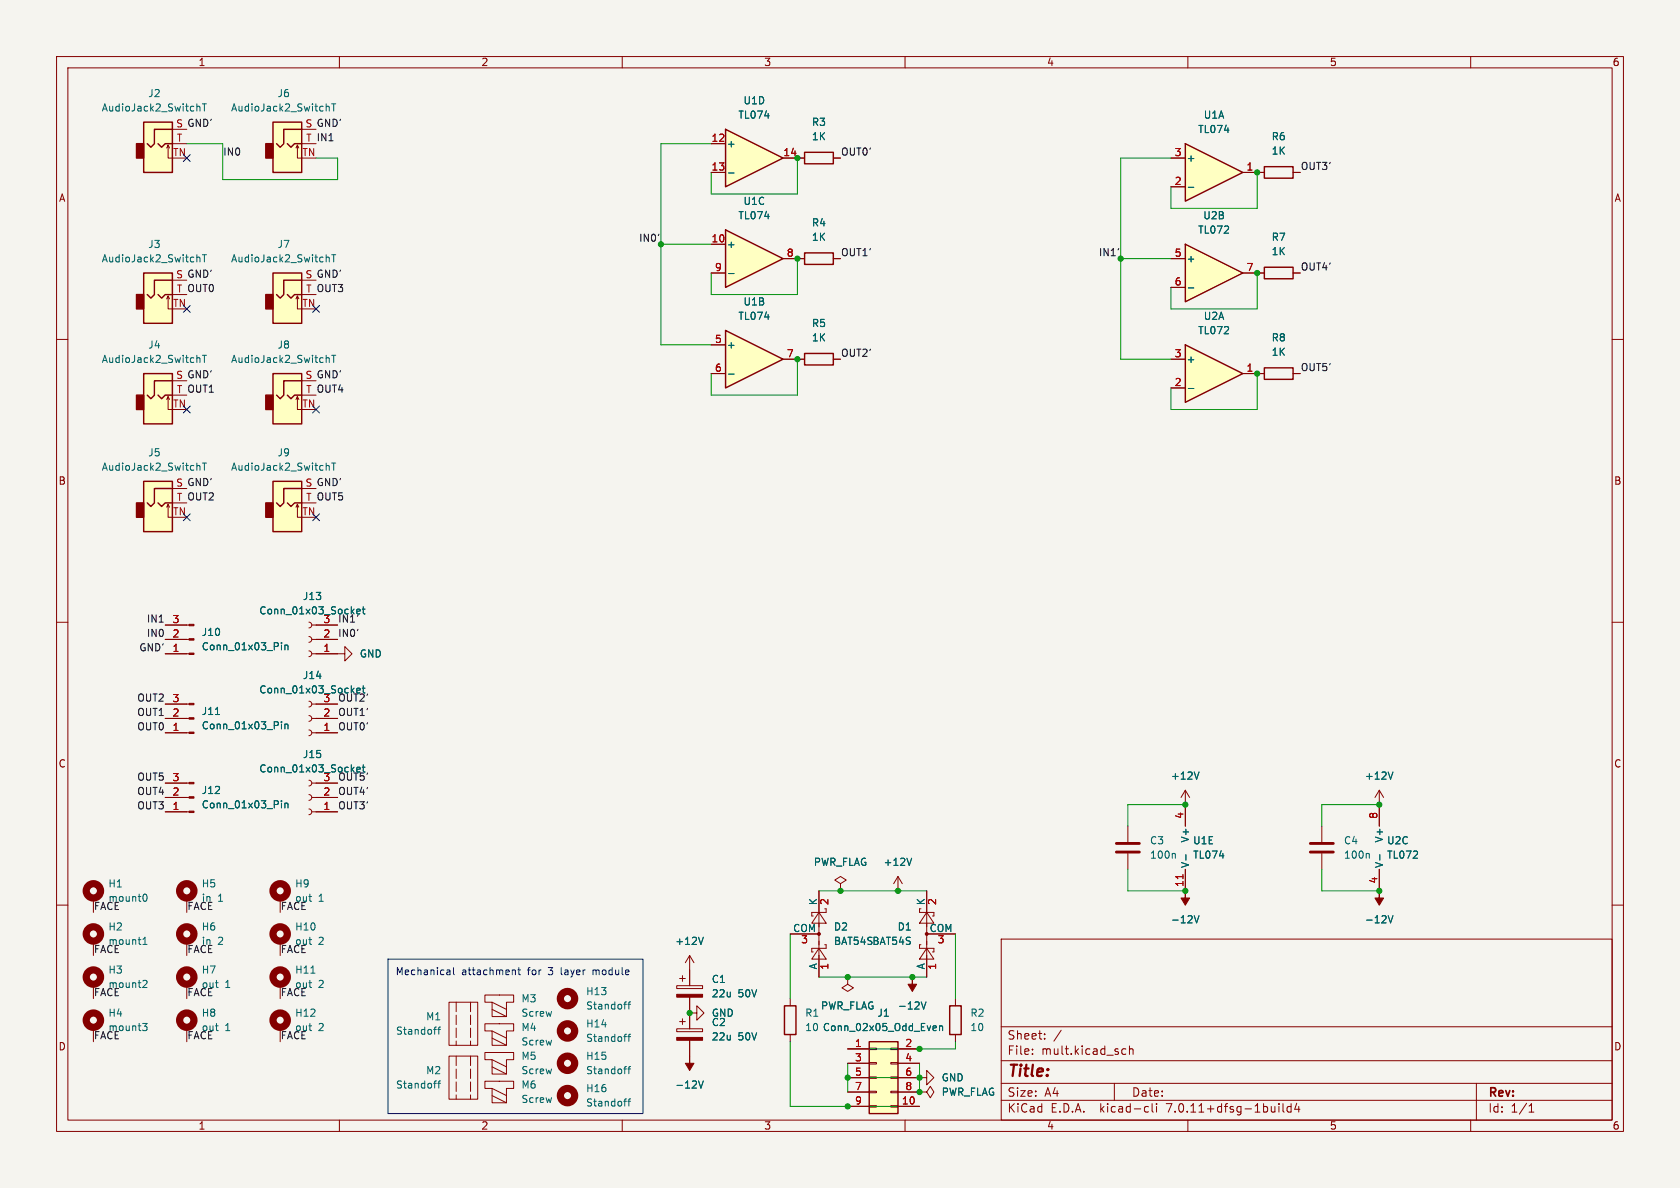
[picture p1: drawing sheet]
<svg xmlns="http://www.w3.org/2000/svg" width="297mm" height="210mm" viewBox="0 0 297 210" stroke-linecap="round" stroke-linejoin="round" font-family="sans-serif">
<path d="M0 0h297v210h-297z" fill="#f5f4ef" stroke="#f5f4ef" stroke-width=".18"/>
<g fill="none" stroke="#840000" stroke-width=".18">
<path d="M10 10h277v190h-277zM12 12h273v186h-273zM60 10v2M110 10v2M160 10v2M210 10v2M260 10v2M10 60h2M285 60h2M141 63.5h1.2M147.3 63.5h1.3M10 110h2"/>
<path d="M29.2 110.5h4.2M29.2 113h4.2M29.2 115.6h4.2M54.6 110l.4 .1 .1 .4-.1 .4-.4 .1M54.6 112.5l.4 .2 .1 .3-.1 .4-.4 .1M54.6 115.1l.4 .1 .1 .4-.1 .3-.4 .2M55.1 115.6h5.9v-1.3l1.2 1.3-1.2 1.2v-1.2M55.1 110.5h4.6M55.1 113h4.6M285 110h2M29.2 124.5h4.2M29.2 127h4.2"/>
<path d="M29.2 129.5h4.2M54.6 124l.4 .1 .1 .4-.1 .3-.4 .2M54.6 126.5l.4 .1 .1 .4-.1 .4-.4 .1M54.6 129l.4 .2 .1 .4-.1 .3-.4 .1M54.6 137.9l.4 .2 .1 .3-.1 .4-.4 .1M55.1 124.5h4.6M55.1 127h4.6M55.1 129.5h4.6M55.1 138.4h4.6M10 160h2M16.5 158.8v2.5M54.6 140.5l.4 .1 .1 .4-.1 .3-.4 .2"/>
<path d="M54.6 143l.4 .2 .1 .3-.1 .4-.4 .1M55.1 141h4.6M55.1 143.5h4.6M144.8 157.5v15.2M148.6 156.2l1-.6-1-.7-1 .7 1 .6v1.3M148.6 157.5h.1M158.7 154.9l-.7 1.3M158.7 154.9v2.6M158.7 154.9l.8 1.3M163.8 157.5v15.2M285 160h2M16.5 166.4v2.5"/>
<path d="M16.5 174v2.5M121.9 168.9l-.7 1.3M121.9 168.9v2.6M121.9 168.9l.8 1.3M123.2 179.1v1.2l1.3-1.2-1.3-1.3v1.3h-1.3v2.8M139.7 176.5v1.3M139.7 165.1h5.1M144.8 167.6l1.2 1.9h-2.5zM144.8 161.3l1.2 1.9h-2.5zM145.8 167h.2v.6h-2.5v.7h.3M146 160.7v.6h-2.5v.6h.3M149.9 172.7v1.3l1 .6-1 .7-1.1-.7 1.1-.6"/>
<path d="M149.9 172.7h.1M162.8 167h-.2v.6h2.5v.7h-.3M162.8 160.7h-.2v.6h2.5v.6h-.3M163.8 167.6l1.3 1.9h-2.5zM163.8 161.3l1.3 1.9h-2.5zM163.8 165.1h5.1M177 166h108v32h-108zM16.5 181.6v2.6M60 198v2M110 198v2M119.6 181.9h4.6v.5h-4.6zM120.1 180.6h1.1"/>
<path d="M120.6 180.1v1M121.9 183.9v2.8M139.7 182.9v1.3M149.9 185.4h3.8M149.9 195.6h3.8M149.9 188h3.8M149.9 190.5h3.8M149.9 193h3.8M153.7 195.5h1.2v.2h-1.2zM153.7 192.9h1.2v.3h-1.2zM153.7 190.4h1.2v.2h-1.2zM153.7 187.8h1.2v.3h-1.2z"/>
<path d="M153.7 185.3h1.2v.2h-1.2zM157.5 195.5h1.2v.2h-1.2zM157.5 192.9h1.2v.3h-1.2zM157.5 190.4h1.2v.2h-1.2zM157.5 187.8h1.2v.3h-1.2zM157.5 185.3h1.2v.2h-1.2zM158.7 185.4h3.9M158.7 195.6h3.9M158.7 188h3.9M158.7 190.5h3.9M158.7 193h3.9M160 198v2"/>
<path d="M177 194.5h108M177 191.5h108M177 187.5h108M177 181.5h108M182.5 186.3v.1M182.5 185.5v.1M184.7 183.6v.1M184.7 182.8v.1M187.6 182.1l-1.3 2M197 191.5v3M198.5 186.3h.5M198.5 185.5h.5"/>
<path d="M199.7 185.5l.2-.1 .3 .1 .1 .9M199.7 184.9v1.5M202.6 195.6l.4 .1M203 196.5l-.4 .1M203.7 195.1v1.3l.2 .2M204.5 195.1v.1M204.5 195.6v1M210 198v2M226.1 195.1v.1M226.1 195.6v1M226.8 195.1v1.3l.2 .2M228.2 195.7l-.4-.1-.3 .3v.4l.2 .2h.5"/>
<path d="M228.2 195.1v1.5M229.2 195l-.3 1.1h.9M229.6 195.6v1M260 198v2M261 191.5v6.5M270.3 196.6h.9M270.3 195.5l.4-.4v1.5"/>
</g>
<path d="M142.2 62.5h5.1v2h-5.1zM138.7 177.8h2v5.1h-2zM153.7 184.2h5v12.7h-5z" fill="none" stroke="#840000" stroke-width=".25"/>
<g fill="none" stroke="#006464" stroke-width=".18">
<path d="M49.8 113.6v.1M49.8 114v.9M50.4 114v.9M50.4 114.2l.1-.2 .4 .1v.8M63.1 108.1l.6-.1-.1-.3h-.5v.6M63.6 108.5h-.3M64 107.7h.5M64.2 107.3v1l.3 .2M38.1 126.3h.7M49.8 127.6v.1M49.8 128v.8M50.4 128v.8"/>
<path d="M50.4 128.1l.1-.1 .4 .1v.7M63.1 122.1l.6-.1-.1-.3h-.5v.6M63.1 136l.6-.1-.1-.2h-.5v.6M64 121.7h.5M64 135.6h.5M64.2 121.2v1.1M64.2 135.2v1.1M25.5 158.1h.1a.68 .68 0 0 1 .4 .6 .68 .68 0 0 1-.4 .6h-.1M161.2 151.7l-.5 1.3M25.3 166.9h.7M25.3 166l.3-.3v1.2M25.5 173.3l.4 .1 .1 .3-.8 .9h.8"/>
<path d="M124.3 165.7l-.4 1.2M162.9 177.1l.4 1.3 .4-1.3M25.2 180.9h.8l-.4 .5 .3 .1 .1 .4-.2 .3h-.4M123.5 191.1l.4 1.2 .4-1.2M165.1 181.3l.4 .1 .1 .2-.7 .2M165.5 182.1l-.4 .1M166.1 181.5l.2-.2 .3 .1v.8M166.1 181.3v.9"/>
</g>
<g fill="none" stroke="#840000" stroke-width="1.3">
<circle cx="16.5" cy="157.5" r="1.27"/>
<circle cx="16.5" cy="172.7" r="1.27"/>
<circle cx="16.5" cy="165.1" r="1.27"/>
<circle cx="16.5" cy="180.3" r="1.27"/>
</g>
<g fill="#840000" stroke="#840000" stroke-width=".18">
<path d="M33.4 110.4h.9v.2h-.9z"/>
<path d="M33.4 112.9h.9v.3h-.9z"/>
<path d="M33.4 115.4h.9v.3h-.9z"/>
<path d="M121.9 186.7v1.3h.8l-.8 1.2-.7-1.2h.7z"/>
<path d="M119.6 183.4h4.6v.5h-4.6z"/>
<path d="M33.4 124.3h.9v.3h-.9z"/>
<path d="M33.4 126.9h.9v.2h-.9z"/>
<path d="M33.4 129.4h.9v.3h-.9z"/>
<path d="M161.3 172.7v1.3h.8l-.8 1.3-.8-1.3h.8z"/>
<circle cx="144.8" cy="165.1" r=".25"/>
<circle cx="163.8" cy="165.1" r=".25"/>
</g>
<path d="M153.7 184.2h5v12.7h-5z" fill="#ffffc2" stroke="#ffffc2" stroke-width=".18"/>
<path d="M128.3 58.4l10.1 5.1-10.1 5.1z" fill="#ffffc2"/>
<path d="M128.3 58.4l10.1 5.1-10.1 5.1z" fill="none" stroke="#840000" stroke-width=".25"/>
<path d="M125.7 61h2.6M125.7 66h2.6M138.4 63.5h2.6" fill="none" stroke="#840000" stroke-width=".18"/>
<path d="M128.8 66.1h1" fill="none" stroke="#006464" stroke-width=".18"/>
<path d="M128.3 22.9l10.1 5-10.1 5.1z" fill="#ffffc2"/>
<path d="M128.3 22.9l10.1 5-10.1 5.1z" fill="none" stroke="#840000" stroke-width=".25"/>
<path d="M125.7 25.4h2.6M125.7 30.5h2.6M138.4 27.9h2.6" fill="none" stroke="#840000" stroke-width=".18"/>
<path d="M128.8 30.6h1" fill="none" stroke="#006464" stroke-width=".18"/>
<path d="M128.3 40.6l10.1 5.1-10.1 5.1z" fill="#ffffc2"/>
<path d="M223.5 29.5h5.1v2h-5.1zM128.3 40.6l10.1 5.1-10.1 5.1z" fill="none" stroke="#840000" stroke-width=".25"/>
<path d="M222.2 30.5h1.3M228.6 30.5h1.3M125.7 43.2h2.6M125.7 48.3h2.6M138.4 45.7h2.6" fill="none" stroke="#840000" stroke-width=".18"/>
<path d="M128.8 48.4h1" fill="none" stroke="#006464" stroke-width=".18"/>
<path d="M209.5 25.4l10.2 5.1-10.2 5.1z" fill="#ffffc2"/>
<g fill="none" stroke="#840000" stroke-width=".25">
<path d="M25.4 21.6h5.1v8.9h-5.1zM27.9 25.4l.7 .6 .6-.6h1.3M30.5 22.9h-3.2v2.5l-.6 .6-.7-.6M48.3 21.6h5v8.9h-5zM50.8 25.4l.6 .6 .7-.6h1.2M53.3 22.9h-3.1v2.5l-.7 .6-.6-.6M142.2 26.9h5.1v2.1h-5.1zM209.5 25.4l10.2 5.1-10.2 5.1zM25.4 48.3h5.1v8.9h-5.1zM27.9 52.1l.7 .6 .6-.6h1.3M30.5 49.5h-3.2v2.6l-.6 .6-.7-.6M48.3 48.3h5v8.9h-5z"/>
<path d="M50.8 52.1l.6 .6 .7-.6h1.2M53.3 49.5h-3.1v2.6l-.7 .6-.6-.6M142.2 44.7h5.1v2h-5.1zM25.4 66h5.1v8.9h-5.1zM27.9 69.9l.7 .6 .6-.6h1.3M30.5 67.3h-3.2v2.6l-.6 .6-.7-.6M48.3 66h5v8.9h-5zM50.8 69.9l.6 .6 .7-.6h1.2M53.3 67.3h-3.1v2.6l-.7 .6-.6-.6M223.5 65h5.1v2.1h-5.1zM25.4 85.1h5.1v8.9h-5.1zM27.9 88.9l.7 .6 .6-.6h1.3"/>
<path d="M30.5 86.4h-3.2v2.5l-.6 .6-.7-.6M48.3 85.1h5v8.9h-5zM50.8 88.9l.6 .6 .7-.6h1.2M53.3 86.4h-3.1v2.5l-.7 .6-.6-.6"/>
</g>
<g fill="none" stroke="#840000" stroke-width=".18">
<path d="M29.5 26.2l.2-.5v2.2h.8M29.7 25.7l.3 .5M30.5 22.9h2.5M30.5 25.4h2.5M52.3 26.2l.3-.5v2.2h.7M52.6 25.7l.2 .5M53.3 22.9h2.6M53.3 25.4h2.6M141 27.9h1.2M147.3 27.9h1.3M207 33h2.5M207 27.9h2.5"/>
<path d="M219.7 30.5h2.5M29.5 52.8l.2-.5v2.3h.8M29.7 52.3l.3 .5M30.5 49.5h2.5M30.5 52.1h2.5M52.3 52.8l.3-.5v2.3h.7M52.6 52.3l.2 .5M53.3 49.5h2.6M53.3 52.1h2.6M141 45.7h1.2M147.3 45.7h1.3M29.5 70.6l.2-.5v2.3h.8"/>
<path d="M29.7 70.1l.3 .5M30.5 67.3h2.5M30.5 69.9h2.5M52.3 70.6l.3-.5v2.3h.7M52.6 70.1l.2 .5M53.3 67.3h2.6M53.3 69.9h2.6M222.2 66h1.3M228.6 66h1.3M29.5 89.7l.2-.5v2.2h.8M29.7 89.2l.3 .5M30.5 86.4h2.5"/>
<path d="M30.5 88.9h2.5M52.3 89.7l.3-.5v2.2h.7M52.6 89.2l.2 .5M53.3 86.4h2.6M53.3 88.9h2.6M29.2 138.4h4.2M29.2 141h4.2M29.2 143.5h4.2M33 158.8v2.5M49.5 158.8v2.5M199.4 146.1v2.7M199.4 150.9v2.8"/>
<path d="M33 166.4v2.5M33 174v2.5M49.5 166.4v2.5M49.5 174v2.5M79.4 177.2h5.1v7.6h-5.1zM85.7 175.9h5.1v1.3h-1.3v2.5h-2.5v-2.5h-1.3zM87 178.4l2.5 1.3M87 177.2l2.5 1.2M119.6 174.2h4.6v.6h-4.6zM120.1 173h1.1M120.6 172.5v1M121.9 171.5v2.7"/>
<path d="M121.9 176.3v2.8M33 181.6v2.6M49.5 181.6v2.6M79.4 186.7h5.1v7.6h-5.1zM85.7 186.1h5.1v1.2h-1.3v2.6h-2.5v-2.6h-1.3zM85.7 181h5.1v1.2h-1.3v2.6h-2.5v-2.6h-1.3zM85.7 191.1h5.1v1.3h-1.3v2.5h-2.5v-2.5h-1.3zM87 188.6l2.5 1.3M87 187.3l2.5 1.3M87 183.5l2.5 1.3M87 182.2l2.5 1.3M87 193.7l2.5 1.2"/>
<path d="M87 192.4l2.5 1.3"/>
</g>
<g fill="none" stroke="#006464" stroke-width=".18">
<path d="M34.9 18.8h.4v.8M35.8 18.4h.7M36.1 18.4v1.2M57.7 18.8h.4l.1 .8M58.6 18.4h.8M59 18.4v1.2M210.1 33.1h.9M34.9 45.5h.4v.8M35.8 45h.7M36.1 45v1.3M57.7 45.5h.4l.1 .8M58.6 45h.8"/>
<path d="M59 45v1.3M34.9 63.3h.4v.8M35.8 62.8h.7M36.1 62.8v1.3M57.7 63.3h.4l.1 .8M58.6 62.8h.8M59 62.8v1.3M34.9 82.3h.4v.8M35.8 81.9h.7M36.1 81.9v1.2M57.7 82.3h.4l.1 .8M58.6 81.9h.8"/>
<path d="M59 81.9v1.2M49.8 141.5v.2M49.8 142v.8M50.4 142v.8M50.4 142.1l.1-.1h.4v.8M207.6 150.9l.2 .1v.7M55 172h.7M110.3 177.5h.5M110.6 177.1h.2M111 177.5h.5M111.5 177.1l-.3 .2v1.1M211.1 161.9l.4 1.2 .5-1.2"/>
<path d="M76.7 191.5h.4M76.7 182h.4M77 191.1h.1M77 181.6h.1M77.4 191.5h.5M77.4 182h.5M77.9 191.1l-.3 .2v1M77.9 181.6l-.3 .1v1.1M110.3 189h.5M110.3 194.7h.5M110.3 183.2h.5M110.6 188.5h.2"/>
<path d="M110.6 194.3h.2M110.6 182.8h.2M111 189h.5M111 194.7h.5M111 183.2h.5M111.5 188.5l-.3 .2v1.1M111.5 182.8l-.3 .2v1.1M111.5 194.3l-.3 .1v1.1"/>
</g>
<g fill="none" stroke="#840000" stroke-width="1.3">
<circle cx="33" cy="157.5" r="1.27"/>
<circle cx="49.5" cy="157.5" r="1.27"/>
<circle cx="33" cy="165.1" r="1.27"/>
<circle cx="33" cy="172.7" r="1.27"/>
<circle cx="49.5" cy="172.7" r="1.27"/>
<circle cx="49.5" cy="165.1" r="1.27"/>
<circle cx="100.3" cy="176.5" r="1.27"/>
<circle cx="33" cy="180.3" r="1.27"/>
<circle cx="49.5" cy="180.3" r="1.27"/>
<circle cx="100.3" cy="188" r="1.27"/>
<circle cx="100.3" cy="193.7" r="1.27"/>
<circle cx="100.3" cy="182.2" r="1.27"/>
</g>
<path d="M80.6 177.2v7.6M83.2 177.2v7.6M80.6 186.7v7.6M83.2 186.7v7.6" fill="none" stroke="#840000" stroke-width=".18" stroke-dasharray="1.7 .6"/>
<g fill="#840000" stroke="#840000" stroke-width=".18">
<path d="M119.6 175.8h4.6v.5h-4.6z"/>
<path d="M33.4 138.3h.9v.3h-.9z"/>
<path d="M33.4 140.8h.9v.3h-.9z"/>
<path d="M33.4 143.4h.9v.2h-.9z"/>
<path d="M209.5 157.5v1.3h.8l-.8 1.2-.7-1.2h.7z"/>
</g>
<g fill="#ffffc2" stroke="#ffffc2" stroke-width=".18">
<path d="M25.4 66h5.1v8.9h-5.1z"/>
<path d="M25.4 85.1h5.1v8.9h-5.1z"/>
<path d="M48.3 48.3h5v8.9h-5z"/>
<path d="M48.3 21.6h5v8.9h-5z"/>
<path d="M25.4 21.6h5.1v8.9h-5.1z"/>
<path d="M25.4 48.3h5.1v8.9h-5.1z"/>
<path d="M48.3 66h5v8.9h-5z"/>
<path d="M48.3 85.1h5v8.9h-5z"/>
</g>
<g fill="#840000" stroke="#840000" stroke-width=".25">
<path d="M24.1 69.9h1.3v2.5h-1.3z"/>
<path d="M24.1 88.9h1.3v2.5h-1.3z"/>
<path d="M47 52.1h1.3v2.5h-1.3z"/>
<path d="M47 25.4h1.3v2.5h-1.3z"/>
<path d="M24.1 25.4h1.3v2.5h-1.3z"/>
<path d="M24.1 52.1h1.3v2.5h-1.3z"/>
<path d="M47 69.9h1.3v2.5h-1.3z"/>
<path d="M47 88.9h1.3v2.5h-1.3z"/>
</g>
<path d="M197.4 150.6h4M197.4 149.1h4" fill="none" stroke="#840000" stroke-width=".51"/>
<path d="M209.5 43.2l10.2 5.1-10.2 5z" fill="#ffffc2"/>
<path d="M209.5 43.2l10.2 5.1-10.2 5z" fill="none" stroke="#840000" stroke-width=".25"/>
<path d="M207 45.7h2.5M207 50.8h2.5M219.7 48.3h2.5" fill="none" stroke="#840000" stroke-width=".18"/>
<path d="M210.1 50.9h.9" fill="none" stroke="#006464" stroke-width=".18"/>
<path d="M209.5 61l10.2 5-10.2 5.1z" fill="#ffffc2"/>
<path d="M223.5 47.2h5.1v2.1h-5.1zM209.5 61l10.2 5-10.2 5.1zM167.9 177.8h2v5.1h-2z" fill="none" stroke="#840000" stroke-width=".25"/>
<g fill="none" stroke="#840000" stroke-width=".18">
<path d="M125.7 30.5h2.6M125.7 25.4h2.6M138.4 27.9h3.8M147.3 27.9h1.3M207 27.9h2.5M207 33h2.5M219.7 30.5h3.8M228.6 30.5h1.3M125.7 48.3h2.6M125.7 43.2h2.6M138.4 45.7h3.8M147.3 45.7h1.3"/>
<path d="M207 45.7h2.5M207 50.8h2.5M219.7 48.3h3.8M228.6 48.3h1.3M125.7 66h2.6M125.7 61h2.6M138.4 63.5h3.8M147.3 63.5h1.3M207 68.6h2.5M207 63.5h2.5M219.7 66h3.8M228.6 66h1.3"/>
<path d="M29.2 115.6h3.8M29.2 113h3.8M29.2 110.5h3.8M55.9 115.6h3.8M55.9 113h3.8M55.9 110.5h3.8M29.2 138.4h3.8M29.2 129.5h3.8M29.2 127h3.8M29.2 124.5h3.8M55.9 138.4h3.8M55.9 129.5h3.8"/>
<path d="M55.9 127h3.8M55.9 124.5h3.8M209.5 139.7v6.4M209.5 139.7l-.7 1.3M209.5 139.7l.8 1.3M243.8 139.7l-.7 1.3M243.8 139.7v6.4M243.8 139.7l.8 1.3M29.2 143.5h3.8M29.2 141h3.8M55.9 143.5h3.8M55.9 141h3.8"/>
<path d="M144.8 157.5v3.8M148.6 157.5h.1M163.8 157.5v3.8M209.5 153.7v3.8M233.7 146.1v2.7M233.7 150.9v2.8M243.8 153.7v3.8M121.9 171.5v2.7M121.9 176.3v5.6M139.7 165.1h5.1M144.8 168.9v3.8M149.9 172.7h.1"/>
<path d="M163.8 168.9v3.8M163.8 165.1h5.1M168.9 176.5v1.3M121.9 183.9v2.8M149.9 185.4h3.8M149.9 195.6h3.8M149.9 188h3.8M149.9 190.5h3.8M149.9 193h3.8M158.7 190.5h5.1v-1.3l1.3 1.3-1.3 1.3v-1.3M158.7 185.4h3.9M158.7 195.6h3.9"/>
<path d="M158.7 188h3.9M158.7 193h3.9M162.6 193h1.2l.7-1 .6 1-.6 1.1-.7-1.1M162.6 193h.1M168.9 182.9v1.3"/>
</g>
<g fill="none" stroke="#006464" stroke-width=".18">
<path d="M128.8 30.6h1M210.1 33.1h.9M128.8 48.4h1M210.1 50.9h.9M128.8 66.1h1M210.1 68.7h.9M49.8 113.6v.1M49.8 114v.9M50.4 114v.9M50.4 114.2l.1-.2 .4 .1v.8M63.1 108.1l.6-.1-.1-.3h-.5v.6M63.6 108.5h-.3"/>
<path d="M64 107.7h.5M64.2 107.3v1l.3 .2M38.1 126.3h.7M49.8 127.6v.1M49.8 128v.8M50.4 128v.8M50.4 128.1l.1-.1 .4 .1v.7M63.1 122.1l.6-.1-.1-.3h-.5v.6M63.1 136l.6-.1-.1-.2h-.5v.6M64 135.6h.5M64 121.7h.5M64.2 121.2v1.1"/>
<path d="M64.2 135.2v1.1M212 136.5l-.5 1.2M246.3 136.5l-.5 1.2M49.8 141.5v.2M49.8 142v.8M50.4 142v.8M50.4 142.1l.1-.1h.4v.8M161.2 151.7l-.5 1.3M209.6 151.1v1M241.9 150.9l.2 .1v.7M243.9 151.1v1M124.3 165.7l-.4 1.2"/>
<path d="M162.9 177.1l.4 1.3 .4-1.3M211.1 161.9l.4 1.2 .5-1.2M245.4 161.9l.4 1.2 .5-1.2M123.5 191.1l.4 1.2 .4-1.2M165.1 181.3l.4 .1 .1 .2-.7 .2M165.5 182.1l-.4 .1M166.1 181.5l.2-.2 .3 .1v.8M166.1 181.3v.9"/>
</g>
<path d="M209.1 154.6v.7" fill="none" stroke="#a90000" stroke-width=".18"/>
<path d="M231.6 150.6h4.1M231.6 149.1h4.1" fill="none" stroke="#840000" stroke-width=".51"/>
<path d="M243.8 157.5v1.3h.8l-.8 1.2-.7-1.2h.7z" fill="#840000" stroke="#840000" stroke-width=".18"/>
<path d="M116.5 41.4l-.1 .2M197.8 43.9l-.1 .3M63.3 111.2l-.1 .3M63.3 108.7l-.1 .2" fill="none" stroke="#0f0f0f" stroke-width=".18"/>
<path d="M68.6 169.5h45.1v27.4h-45.1zM79.1 171.5h.3l.2 .1v.7M79.6 172.2l-.5 .1M79.6 171.8h-.5M80.2 171v1.1l.2 .2M90.9 171.5l.2 .1v.7M91.5 171.5h.5M91.7 171v1.1l.3 .2M104.8 171.5v.8M105 171.5l-.2 .1" fill="none" stroke="#0000c2" stroke-width=".18"/>
<g fill="none" stroke="#009600" stroke-width=".18">
<path d="M33 25.4h6.4v6.4h20.3v-3.9h-3.8M125.7 25.4h-8.9v35.6h8.9M141 27.9v6.4h-15.3v-3.8M207 27.9h-8.9v35.6h8.9M222.2 30.5v6.3h-15.2v-3.8M116.8 43.2h8.9M141 45.7v6.4h-15.3v-3.8M198.1 45.7h8.9M222.2 48.3v6.3h-15.2v-3.8M141 63.5v6.4h-15.3v-3.9M222.2 66v6.4h-15.2v-3.8M144.8 157.5h19"/>
<path d="M199.4 153.7v3.8h10.1M209.5 142.2h-10.1v3.9M233.7 153.7v3.8h10.1M243.8 142.2h-10.1v3.9M139.7 165.1v11.4M144.8 172.7h19M168.9 165.1v11.4M139.7 184.2v11.4h22.9M149.9 188v5M149.9 190.5h12.7M162.6 188v5M168.9 184.2v1.2h-19"/>
</g>
<g fill="none" stroke="#000084" stroke-width=".18">
<path d="M32.4 27.3l1.2 1.2M33.6 27.3l-1.2 1.2M32.4 54l1.2 1.2M33.6 54l-1.2 1.2M55.3 54l1.2 1.2M56.5 54l-1.2 1.2M32.4 71.8l1.2 1.2M33.6 71.8l-1.2 1.2M55.3 71.8l1.2 1.2M56.5 71.8l-1.2 1.2M32.4 90.8l1.2 1.2M33.6 90.8l-1.2 1.2"/>
<path d="M55.3 90.8l1.2 1.2M56.5 90.8l-1.2 1.2"/>
</g>
<g fill="#009600" stroke="#009600" stroke-width=".18">
<circle cx="243.8" cy="157.5" r=".46"/>
<circle cx="243.8" cy="142.2" r=".46"/>
<circle cx="162.6" cy="193" r=".46"/>
<circle cx="162.6" cy="185.4" r=".46"/>
<circle cx="209.5" cy="142.2" r=".46"/>
<circle cx="161.3" cy="172.7" r=".46"/>
<circle cx="222.2" cy="66" r=".46"/>
<circle cx="209.5" cy="157.5" r=".46"/>
<circle cx="222.2" cy="48.3" r=".46"/>
<circle cx="141" cy="27.9" r=".46"/>
<circle cx="198.1" cy="45.7" r=".46"/>
<circle cx="116.8" cy="43.2" r=".46"/>
<circle cx="222.2" cy="30.5" r=".46"/>
<circle cx="141" cy="45.7" r=".46"/>
<circle cx="141" cy="63.5" r=".46"/>
<circle cx="162.6" cy="190.5" r=".46"/>
<circle cx="148.6" cy="157.5" r=".46"/>
<circle cx="158.7" cy="157.5" r=".46"/>
<circle cx="149.9" cy="172.7" r=".46"/>
<circle cx="149.9" cy="195.6" r=".46"/>
<circle cx="149.9" cy="190.5" r=".46"/>
<circle cx="121.9" cy="179.1" r=".46"/>
</g>
<text font-size="2.8" fill="#840000" x="178" y="190.9">Title:</text>
<g font-size="2.1" fill="#840000">
<text x="178" y="184">Sheet:</text>
<text x="178" y="186.7">File:</text>
<text x="184.1" y="186.7">mult.kicad_sch</text>
<text x="178" y="196.9">KiCad</text>
<text x="178" y="194.1">Size:</text>
<text x="184.7" y="194.1">A4</text>
<text x="185.7" y="196.9">E.D.A.</text>
<text x="194.6" y="196.9">kicad-cli</text>
<text x="200" y="194.1">Date:</text>
<text x="206.5" y="196.9">7.0.11+dfsg-1build4</text>
<text x="263" y="194.3">Rev:</text>
<text x="263" y="196.9">Id:</text>
<text x="267.1" y="196.9">1/1</text>
</g>
<g font-size="1.8" fill="#840000">
<text x="35" y="11.9">1</text>
<text x="85" y="11.9">2</text>
<text x="135" y="11.9">3</text>
<text x="185" y="11.9">4</text>
<text x="235" y="11.9">5</text>
<text x="285" y="11.9">6</text>
<text x="10.3" y="35.9">A</text>
<text x="285.3" y="35.9">A</text>
<text x="10.3" y="85.9">B</text>
<text x="285.3" y="85.9">B</text>
<text x="10.3" y="135.9">C</text>
<text x="285.3" y="135.9">C</text>
<text x="10.3" y="185.9">D</text>
<text x="285.3" y="185.9">D</text>
<text x="35" y="199.9">1</text>
<text x="85" y="199.9">2</text>
<text x="135" y="199.9">3</text>
<text x="185" y="199.9">4</text>
<text x="235" y="199.9">5</text>
<text x="285" y="199.9">6</text>
</g>
<g font-size="1.8" fill="#006464">
<text x="26.1" y="17.4">J2</text>
<text x="49" y="17.4">J6</text>
<text x="17.9" y="19.9">AudioJack2_SwitchT</text>
<text x="40.7" y="19.9">AudioJack2_SwitchT</text>
<text x="130.4" y="21.2">TL074</text>
<text x="131.3" y="18.6">U1D</text>
<text x="143.4" y="22.5">R3</text>
<text x="211.7" y="23.7">TL074</text>
<text x="212.7" y="21.2">U1A</text>
<text x="128.4" y="26.3">+</text>
<text x="143.4" y="25">1K</text>
<text x="209.7" y="28.8">+</text>
<text x="224.7" y="25">R6</text>
<text x="224.7" y="27.5">1K</text>
<text x="130.4" y="39">TL074</text>
<text x="131.3" y="36.4">U1C</text>
<text x="143.4" y="40.2">R4</text>
<text x="211.7" y="41.5">TL072</text>
<text x="212.6" y="39">U2B</text>
<text x="17.9" y="46.6">AudioJack2_SwitchT</text>
<text x="26.1" y="44">J3</text>
<text x="40.7" y="46.6">AudioJack2_SwitchT</text>
<text x="49" y="44">J7</text>
<text x="128.4" y="44">+</text>
<text x="143.4" y="42.8">1K</text>
<text x="209.7" y="46.6">+</text>
<text x="224.7" y="42.8">R7</text>
<text x="224.7" y="45.3">1K</text>
<text x="130.4" y="56.7">TL074</text>
<text x="131.3" y="54.2">U1B</text>
<text x="143.4" y="58">R5</text>
<text x="211.7" y="59.3">TL072</text>
<text x="212.7" y="56.7">U2A</text>
<text x="17.9" y="64.4">AudioJack2_SwitchT</text>
<text x="26.1" y="61.8">J4</text>
<text x="40.7" y="64.4">AudioJack2_SwitchT</text>
<text x="49" y="61.8">J8</text>
<text x="128.4" y="61.8">+</text>
<text x="143.4" y="60.6">1K</text>
<text x="209.7" y="64.4">+</text>
<text x="224.7" y="60.6">R8</text>
<text x="224.7" y="63.1">1K</text>
<text x="17.9" y="83.4">AudioJack2_SwitchT</text>
<text x="26.1" y="80.9">J5</text>
<text x="40.7" y="83.4">AudioJack2_SwitchT</text>
<text x="49" y="80.9">J9</text>
<text x="53.4" y="106.3">J13</text>
<text x="35.6" y="112.6">J10</text>
<text x="45.7" y="108.8">Conn_01x03_Socket</text>
<text x="59.7" y="110.1">IN1'</text>
<text x="35.6" y="115.2">Conn_01x03_Pin</text>
<text x="63.5" y="116.4">GND</text>
<text x="45.7" y="122.8">Conn_01x03_Socket</text>
<text x="53.4" y="120.2">J14</text>
<text x="59.7" y="124.1">OUT2'</text>
<text x="35.6" y="129.1">Conn_01x03_Pin</text>
<text x="35.6" y="126.6">J11</text>
<text x="45.7" y="136.8">Conn_01x03_Socket</text>
<text x="53.4" y="134.2">J15</text>
<text x="35.6" y="143.1">Conn_01x03_Pin</text>
<text x="35.6" y="140.6">J12</text>
<text x="59.7" y="138.1">OUT5'</text>
<text x="206.9" y="138">+12V</text>
<text x="241.2" y="138">+12V</text>
<text x="203.2" y="149.5">C3</text>
<text x="210.4" y="149" transform="rotate(-90 210.4 149)">V+</text>
<text x="210.8" y="149.5">U1E</text>
<text x="237.5" y="149.5">C4</text>
<text x="244.7" y="149" transform="rotate(-90 244.7 149)">V+</text>
<text x="245.1" y="149.5">U2C</text>
<text x="143.8" y="153.3">PWR_FLAG</text>
<text x="156.1" y="153.3">+12V</text>
<text x="203.2" y="152">100n</text>
<text x="210.4" y="153.5" transform="rotate(-90 210.4 153.5)">V-</text>
<text x="210.8" y="152">TL074</text>
<text x="237.5" y="152">100n</text>
<text x="244.7" y="153.5" transform="rotate(-90 244.7 153.5)">V-</text>
<text x="245.1" y="152">TL072</text>
<text x="19.1" y="159.6">mount0</text>
<text x="19.1" y="157.1">H1</text>
<text x="35.6" y="157.1">H5</text>
<text x="38.5" y="159.6">1</text>
<text x="52.1" y="157.1">H9</text>
<text x="56.3" y="159.6">1</text>
<text x="144.5" y="160.1" transform="rotate(-90 144.5 160.1)">K</text>
<text x="163.6" y="160.1" transform="rotate(-90 163.6 160.1)">K</text>
<text x="19.1" y="167.2">mount1</text>
<text x="19.1" y="164.7">H2</text>
<text x="35.6" y="164.7">H6</text>
<text x="38.5" y="167.2">2</text>
<text x="52.1" y="164.7">H10</text>
<text x="56.3" y="167.2">2</text>
<text x="119.3" y="167.2">+12V</text>
<text x="140.1" y="164.8">COM</text>
<text x="147.3" y="164.7">D2</text>
<text x="147.3" y="167.2">BAT54SBAT54S</text>
<text x="158.6" y="164.7">D1</text>
<text x="164.2" y="164.8">COM</text>
<text x="206.9" y="163.4">-12V</text>
<text x="241.2" y="163.4">-12V</text>
<text x="19.1" y="172.3">H3</text>
<text x="35.6" y="172.3">H7</text>
<text x="52.1" y="172.3">H11</text>
<text x="125.7" y="174">C1</text>
<text x="144.5" y="171.5" transform="rotate(-90 144.5 171.5)">A</text>
<text x="163.6" y="171.5" transform="rotate(-90 163.6 171.5)">A</text>
<text x="19.1" y="174.9">mount2</text>
<text x="19.1" y="179.9">H4</text>
<text x="35.6" y="179.9">H8</text>
<text x="39.8" y="174.9">1</text>
<text x="52.1" y="179.9">H12</text>
<text x="56.3" y="174.9">2</text>
<text x="92.1" y="177.4">M3</text>
<text x="92.1" y="179.9">Screw</text>
<text x="103.5" y="176.1">H13</text>
<text x="103.5" y="178.7">Standoff</text>
<text x="125.7" y="179.9">GND</text>
<text x="125.7" y="176.5">22u</text>
<text x="130.5" y="176.5">50V</text>
<text x="142.2" y="179.9">R1</text>
<text x="145" y="178.7">PWR_FLAG</text>
<text x="155" y="179.9">J1</text>
<text x="158.6" y="178.7">-12V</text>
<text x="171.5" y="179.9">R2</text>
<text x="19.1" y="182.5">mount3</text>
<text x="39.8" y="182.5">1</text>
<text x="56.3" y="182.5">2</text>
<text x="69.9" y="183.1">Standoff</text>
<text x="75.2" y="180.6">M1</text>
<text x="92.1" y="182.5">M4</text>
<text x="92.1" y="185">Screw</text>
<text x="103.5" y="181.8">H14</text>
<text x="103.5" y="184.4">Standoff</text>
<text x="125.7" y="181.6">C2</text>
<text x="125.7" y="184.1">22u</text>
<text x="130.5" y="184.1">50V</text>
<text x="142.2" y="182.5">10 Conn_02x05_Odd_Even</text>
<text x="145.4" y="182.5">Conn_02x05_Odd_Even</text>
<text x="171.5" y="182.5">10</text>
<text x="75.2" y="190.1">M2</text>
<text x="92.1" y="187.6">M5</text>
<text x="92.1" y="190.1">Screw</text>
<text x="103.5" y="187.6">H15</text>
<text x="103.5" y="190.1">Standoff</text>
<text x="166.4" y="191.4">GND</text>
<text x="69.9" y="192.6">Standoff</text>
<text x="92.1" y="192.6">M6</text>
<text x="92.1" y="195.2">Screw</text>
<text x="103.5" y="193.3">H16</text>
<text x="103.5" y="195.8">Standoff</text>
<text x="119.3" y="192.6">-12V</text>
<text x="166.4" y="193.9">PWR_FLAG</text>
</g>
<g font-size="1.8" fill="#0f0f0f">
<text x="31" y="22.6">S GND'</text>
<text x="53.9" y="22.6">S GND'</text>
<text x="39.4" y="27.6">IN0</text>
<text x="54" y="25.1">T IN1</text>
<text x="148.6" y="27.6">OUT0'</text>
<text x="229.9" y="30.1">OUT3'</text>
<text x="112.9" y="42.8">IN0'</text>
<text x="148.6" y="45.4">OUT1'</text>
<text x="194.2" y="45.4">IN1'</text>
<text x="229.9" y="47.9">OUT4'</text>
<text x="31" y="49.3">S GND'</text>
<text x="31.2" y="51.8">T OUT0</text>
<text x="53.9" y="49.3">S GND'</text>
<text x="54" y="51.8">T OUT3</text>
<text x="148.6" y="63.2">OUT2'</text>
<text x="229.9" y="65.7">OUT5'</text>
<text x="31" y="67.1">S GND'</text>
<text x="31.2" y="69.6">T OUT1</text>
<text x="53.9" y="67.1">S GND'</text>
<text x="54" y="69.6">T OUT4</text>
<text x="31" y="86.1">S GND'</text>
<text x="31.2" y="88.6">T OUT2</text>
<text x="53.9" y="86.1">S GND'</text>
<text x="54" y="88.6">T OUT5</text>
<text x="25.9" y="110.1">IN1</text>
<text x="25.9" y="112.7">IN0</text>
<text x="59.7" y="112.7">IN0'</text>
<text x="24.5" y="115.2">GND'</text>
<text x="24.2" y="124.1">OUT2</text>
<text x="24.2" y="126.7">OUT1</text>
<text x="24.2" y="129.2">OUT0</text>
<text x="59.7" y="129.2">OUT0'</text>
<text x="59.7" y="126.7">OUT1'</text>
<text x="24.2" y="140.6">OUT4</text>
<text x="24.2" y="138.1">OUT5</text>
<text x="24.2" y="143.2">OUT3</text>
<text x="59.7" y="140.6">OUT4'</text>
<text x="59.7" y="143.2">OUT3'</text>
<text x="16.5" y="160.9">FACE</text>
<text x="33" y="160.9">FACE</text>
<text x="35.6" y="159.6">in</text>
<text x="49.5" y="160.9">FACE</text>
<text x="52.1" y="159.6">out</text>
<text x="35.6" y="167.2">in</text>
<text x="52.1" y="167.2">out</text>
<text x="16.5" y="168.6">FACE</text>
<text x="33" y="168.6">FACE</text>
<text x="49.5" y="168.6">FACE</text>
<text x="16.5" y="176.2">FACE</text>
<text x="33" y="176.2">FACE</text>
<text x="35.6" y="174.9">out</text>
<text x="49.5" y="176.2">FACE</text>
<text x="52.1" y="174.9">out</text>
<text x="16.5" y="183.8">FACE</text>
<text x="33" y="183.8">FACE</text>
<text x="35.6" y="182.5">out</text>
<text x="49.5" y="183.8">FACE</text>
<text x="52.1" y="182.5">out</text>
</g>
<g font-size="1.8" fill="#a90000">
<text x="30.5" y="27.7">TN</text>
<text x="31.2" y="25.1">T</text>
<text x="53.4" y="27.7">TN</text>
<text x="125.7" y="25.1">12</text>
<text x="138.4" y="27.7">14</text>
<text x="207.6" y="27.7">3</text>
<text x="125.7" y="30.2">13</text>
<text x="207.6" y="32.8">2</text>
<text x="220.3" y="30.2">1</text>
<text x="125.7" y="42.9">10</text>
<text x="139" y="45.5">8</text>
<text x="207.6" y="45.5">5</text>
<text x="126.3" y="48">9</text>
<text x="207.6" y="50.5">6</text>
<text x="220.3" y="48">7</text>
<text x="30.5" y="54.4">TN</text>
<text x="53.4" y="54.4">TN</text>
<text x="126.3" y="60.7">5</text>
<text x="126.3" y="65.8">6</text>
<text x="139" y="63.2">7</text>
<text x="207.6" y="63.2">3</text>
<text x="220.3" y="65.8">1</text>
<text x="207.6" y="68.3">2</text>
<text x="30.5" y="72.1">TN</text>
<text x="53.4" y="72.1">TN</text>
<text x="30.5" y="91.2">TN</text>
<text x="53.4" y="91.2">TN</text>
<text x="30.4" y="112.8">2</text>
<text x="30.4" y="110.2">3</text>
<text x="57.1" y="112.8">2</text>
<text x="57.1" y="110.2">3</text>
<text x="30.4" y="115.3">1</text>
<text x="57.1" y="115.3">1</text>
<text x="30.4" y="124.2">3</text>
<text x="57.1" y="124.2">3</text>
<text x="30.4" y="129.3">1</text>
<text x="30.4" y="126.7">2</text>
<text x="57.1" y="129.3">1</text>
<text x="57.1" y="126.7">2</text>
<text x="30.4" y="143.3">1</text>
<text x="30.4" y="140.7">2</text>
<text x="30.4" y="138.2">3</text>
<text x="57.1" y="143.3">1</text>
<text x="57.1" y="140.7">2</text>
<text x="57.1" y="138.2">3</text>
<text x="209.3" y="144.9" transform="rotate(-90 209.3 144.9)">4</text>
<text x="243.6" y="144.9" transform="rotate(-90 243.6 144.9)">8</text>
<text x="146.8" y="160.1" transform="rotate(-90 146.8 160.1)">2</text>
<text x="165.8" y="160.1" transform="rotate(-90 165.8 160.1)">2</text>
<text x="209.3" y="156.9" transform="rotate(-90 209.3 156.9)">11</text>
<text x="243.6" y="156.3" transform="rotate(-90 243.6 156.3)">4</text>
<text x="141.5" y="167.1">3</text>
<text x="165.7" y="167.1">3</text>
<text x="146.8" y="171.5" transform="rotate(-90 146.8 171.5)">1</text>
<text x="165.8" y="171.5" transform="rotate(-90 165.8 171.5)">1</text>
<text x="151.1" y="185.2">1</text>
<text x="159.9" y="185.2">2</text>
<text x="151.1" y="187.7">3</text>
<text x="151.1" y="190.2">5</text>
<text x="159.9" y="187.7">4</text>
<text x="159.9" y="190.2">6</text>
<text x="151.1" y="192.8">7</text>
<text x="151.1" y="195.3">9</text>
<text x="159.3" y="195.3">10</text>
<text x="159.9" y="192.8">8</text>
</g>
<g font-size="1.8" fill="#0000c2">
<text x="69.8" y="172.5">Mechanical</text>
<text x="81.6" y="172.5">attachment</text>
<text x="93.4" y="172.5">for</text>
<text x="97.2" y="172.5">3</text>
<text x="99.6" y="172.5">layer</text>
<text x="105.5" y="172.5">module</text>
</g>
</svg>
